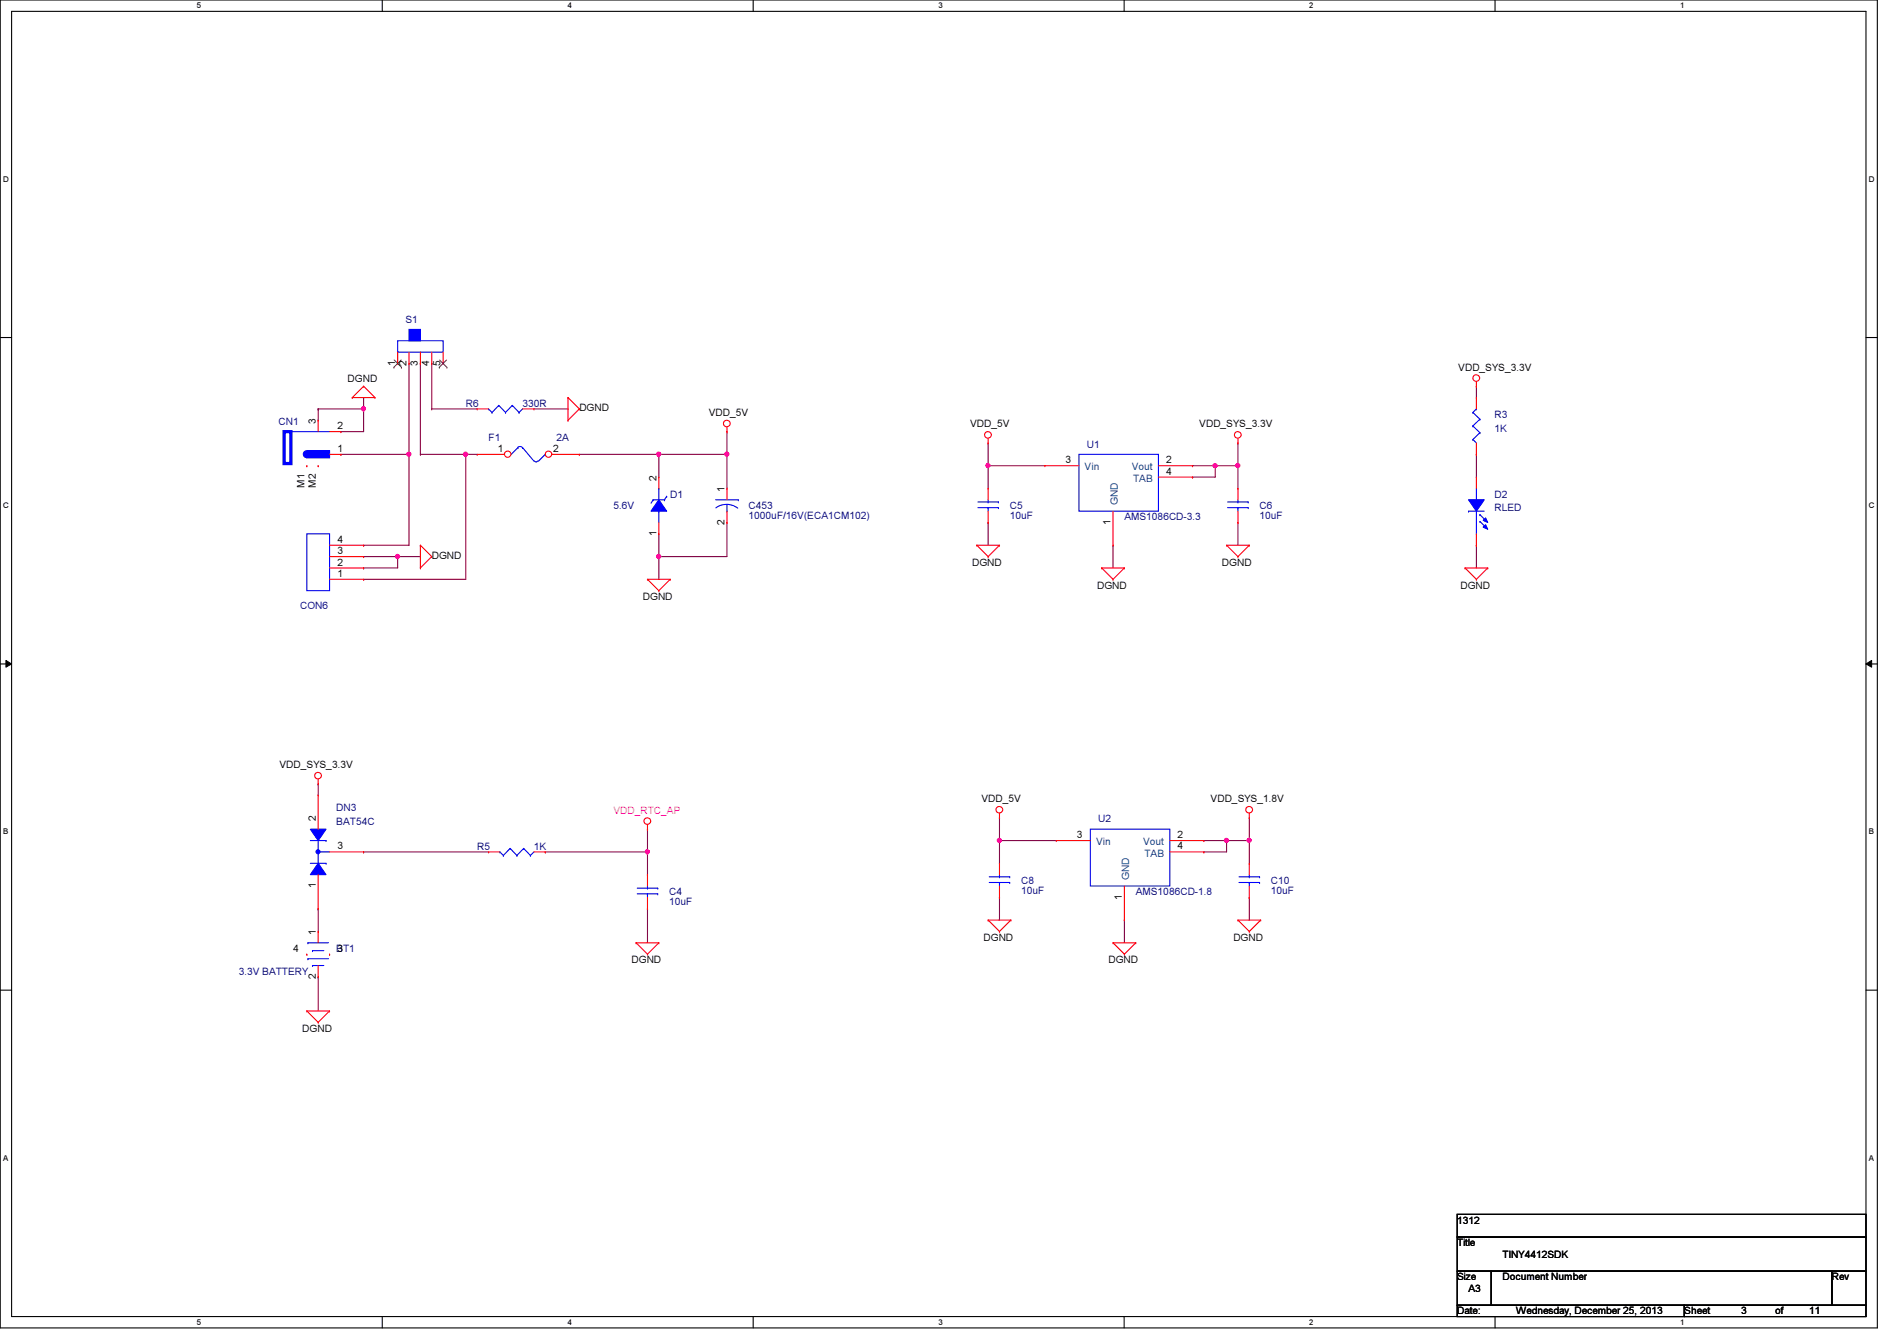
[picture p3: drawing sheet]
<svg xmlns="http://www.w3.org/2000/svg" width="297mm" height="210mm" viewBox="0 0 297 210" stroke-linecap="round" stroke-linejoin="round" font-family="sans-serif">
<path d="M0 0h294v207.9h-294zM1.8 1.8h290.4v204.3h-290.4z" fill="none" stroke="#000" stroke-width=".17"/>
<g fill="#fff">
<path d="M30.8 .2h.7v1.4h-.7z"/>
<path d="M30.8 206.2h.7v1.4h-.7z"/>
</g>
<path d="M59.9 0v1.8M59.9 206.1v1.8" fill="none" stroke="#000" stroke-width=".17"/>
<g fill="#fff">
<path d="M88.9 .2h.6v1.4h-.6z"/>
<path d="M88.9 206.2h.6v1.4h-.6z"/>
</g>
<path d="M117.9 0v1.8M117.9 206.1v1.8" fill="none" stroke="#000" stroke-width=".17"/>
<g fill="#fff">
<path d="M146.9 .2h.7v1.4h-.7z"/>
<path d="M146.9 206.2h.7v1.4h-.7z"/>
</g>
<path d="M176 0v1.8M176 206.1v1.8" fill="none" stroke="#000" stroke-width=".17"/>
<g fill="#fff">
<path d="M205 .2h.7v1.4h-.7z"/>
<path d="M205 206.2h.7v1.4h-.7z"/>
</g>
<path d="M234.1 0v1.8M234.1 206.1v1.8" fill="none" stroke="#000" stroke-width=".17"/>
<g fill="#fff">
<path d="M263.1 .2h.7v1.4h-.7z"/>
<path d="M263.1 206.2h.7v1.4h-.7z"/>
<path d="M.5 27.3h.9v1.4h-.9z"/>
<path d="M292.6 27.3h.9v1.4h-.9z"/>
<path d="M.5 78.4h.9v1.4h-.9z"/>
<path d="M292.6 78.4h.9v1.4h-.9z"/>
</g>
<path d="M0 52.8h1.8M292.2 52.8h1.8" fill="none" stroke="#000" stroke-width=".17"/>
<g fill="#fff">
<path d="M.5 129.5h.8v1.4h-.8z"/>
<path d="M292.6 129.5h.9v1.4h-.9z"/>
</g>
<path d="M0 103.9h1.8M292.2 103.9h1.8" fill="none" stroke="#000" stroke-width=".17"/>
<path d="M.9 103.4l.9 .5-.9 .5zM292.2 103.9l.9-.5v1z" fill="#000"/>
<path d="M.9 103.4l.9 .5-.9 .5zM292.2 103.9l.9-.5v1z" fill="none" stroke="#000" stroke-width=".16"/>
<g fill="#fff">
<path d="M.5 180.5h.8v1.4h-.8z"/>
<path d="M292.6 180.5h.9v1.4h-.9z"/>
</g>
<path d="M0 155h1.8M292.2 155h1.8" fill="none" stroke="#000" stroke-width=".17"/>
<path d="M193.8 72.9h.1M193.8 72.9v3.6M49.8 122.7h.1M49.8 122.7v1.8M56.9 133.3h.1M56.9 133.3h19.6M49.8 142.2h.1M49.8 142.2v3.6" fill="none" stroke="#800040" stroke-width=".17"/>
<circle cx="193.8" cy="72.9" r=".32" fill="#f0f"/>
<circle cx="193.8" cy="72.9" r=".32" fill="none" stroke="#f0f" stroke-width=".17"/>
<path d="M53.4 67.6h.1M56.9 64h.1M56.9 64v3.6h-3.5M195.6 128h.1M195.6 128v3.6" fill="none" stroke="#800040" stroke-width=".17"/>
<circle cx="56.9" cy="64" r=".32" fill="#f0f"/>
<circle cx="56.9" cy="64" r=".32" fill="none" stroke="#f0f" stroke-width=".17"/>
<path d="M49.8 64h.1M49.8 64v1.8M53.4 71.1h.1M53.4 71.1h10.6M56.9 62.2h.1M56.9 62.2v1.8h-7.1M72.9 71.1h.1M72.9 71.1h1.8" fill="none" stroke="#800040" stroke-width=".17"/>
<circle cx="64" cy="71.1" r=".32" fill="#f0f"/>
<circle cx="64" cy="71.1" r=".32" fill="none" stroke="#f0f" stroke-width=".17"/>
<path d="M64 56.9h.1M64 56.9v14.2M65.8 56.9h.1M65.8 56.9v14.2M103.2 71.1h.1M103.2 71.1h10.6M103.2 87.1h.1M103.2 87.1v3.6" fill="none" stroke="#800040" stroke-width=".17"/>
<circle cx="113.8" cy="71.1" r=".32" fill="#f0f"/>
<circle cx="113.8" cy="71.1" r=".32" fill="none" stroke="#f0f" stroke-width=".17"/>
<circle cx="103.1" cy="71.1" r=".32" fill="#f0f"/>
<circle cx="103.1" cy="71.1" r=".32" fill="none" stroke="#f0f" stroke-width=".17"/>
<path d="M103.2 71.1h.1M103.2 71.1v3.6M113.8 71.1h.1M113.8 71.1v5.4M103.2 87.1h.1M113.8 81.8h.1M113.8 81.8v5.3h-10.6" fill="none" stroke="#800040" stroke-width=".17"/>
<circle cx="103.1" cy="87.1" r=".32" fill="#f0f"/>
<circle cx="103.1" cy="87.1" r=".32" fill="none" stroke="#f0f" stroke-width=".17"/>
<g fill="none" stroke="#800040" stroke-width=".17">
<path d="M64 71.1h.1M64 71.1v14.2h-7.1M65.8 71.1h.1M65.8 71.1h7.1M72.9 71.1h.1M72.9 71.1v19.6M90.7 71.1h.1M90.7 71.1h12.5M113.8 67.6h.1M113.8 67.6v3.5M56.9 85.3h.1M103.2 83.6h.1"/>
<path d="M103.2 83.6v3.5"/>
</g>
<circle cx="72.9" cy="71.1" r=".32" fill="#f0f"/>
<circle cx="72.9" cy="71.1" r=".32" fill="none" stroke="#f0f" stroke-width=".17"/>
<path d="M56.9 90.7h.1M56.9 87.1h.1M56.9 90.7h16M56.9 87.1h5.4M62.3 87.1h.1M62.3 87.1v1.8" fill="none" stroke="#800040" stroke-width=".17"/>
<circle cx="62.2" cy="87.1" r=".32" fill="#f0f"/>
<circle cx="62.2" cy="87.1" r=".32" fill="none" stroke="#f0f" stroke-width=".17"/>
<path d="M56.9 88.9h.1M56.9 88.9h5.4M62.3 87.1h.1M62.3 87.1h3.5M85.4 133.3h.1M85.4 133.3h16M101.4 133.3h.1M101.4 133.3v3.6M49.8 152.9h.1M49.8 152.9v5.3" fill="none" stroke="#800040" stroke-width=".17"/>
<circle cx="101.4" cy="133.3" r=".32" fill="#f0f"/>
<circle cx="101.4" cy="133.3" r=".32" fill="none" stroke="#f0f" stroke-width=".17"/>
<g fill="none" stroke="#800040" stroke-width=".17">
<path d="M154.7 72.9h.1M154.7 69.3h.1M154.7 72.9h8.9M154.7 69.3v3.6M231.2 71.1h.1M231.2 60.5h.1M231.2 60.5v1.7M231.2 71.1v3.6M174.3 85.3h.1M174.3 85.3v3.6M231.2 85.3h.1M231.2 85.3v3.6"/>
<path d="M101.4 129.8h.1M101.4 129.8v3.5M101.4 142.2h.1M101.4 142.2v5.4"/>
</g>
<circle cx="154.7" cy="72.9" r=".32" fill="#f0f"/>
<circle cx="154.7" cy="72.9" r=".32" fill="none" stroke="#f0f" stroke-width=".17"/>
<path d="M190.3 72.9h.1M190.3 72.9v1.8" fill="none" stroke="#800040" stroke-width=".17"/>
<circle cx="190.3" cy="72.9" r=".32" fill="#f0f"/>
<circle cx="190.3" cy="72.9" r=".32" fill="none" stroke="#f0f" stroke-width=".17"/>
<g fill="none" stroke="#800040" stroke-width=".17">
<path d="M154.7 72.9h.1M154.7 72.9v3.6M186.7 74.7h.1M186.7 72.9h.1M186.7 74.7h3.6M186.7 72.9h7.1M190.3 72.9h.1M154.7 81.8h.1M154.7 81.8v3.5M193.8 81.8h.1M193.8 81.8v3.5M156.5 131.6h.1"/>
<path d="M156.5 128h.1M156.5 131.6h8.9M156.5 128v3.6M176.1 144h.1M176.1 144v3.6"/>
</g>
<circle cx="156.5" cy="131.5" r=".32" fill="#f0f"/>
<circle cx="156.5" cy="131.5" r=".32" fill="none" stroke="#f0f" stroke-width=".17"/>
<path d="M156.5 131.6h.1M156.5 131.6v3.5M188.5 133.3h.1M188.5 131.6h.1M188.5 133.3h3.6M188.5 131.6h7.1M192.1 131.6h.1M195.6 131.6h.1M195.6 131.6v3.5" fill="none" stroke="#800040" stroke-width=".17"/>
<circle cx="195.6" cy="131.5" r=".32" fill="#f0f"/>
<circle cx="195.6" cy="131.5" r=".32" fill="none" stroke="#f0f" stroke-width=".17"/>
<path d="M192.1 131.6h.1M192.1 131.6v1.7" fill="none" stroke="#800040" stroke-width=".17"/>
<circle cx="192" cy="131.5" r=".32" fill="#f0f"/>
<circle cx="192" cy="131.5" r=".32" fill="none" stroke="#f0f" stroke-width=".17"/>
<path d="M67.6 56.9h.1M67.6 56.9v7.1M67.6 64h.1M67.6 64h7.1M83.6 64h5.3M88.9 64h.1M193.8 69.3h.1M193.8 69.3v3.6M156.5 140.5h.1M156.5 140.5v3.5M195.6 140.5h.1M195.6 140.5v3.5" fill="none" stroke="#800040" stroke-width=".17"/>
<g fill="none" stroke="#f00" stroke-width=".17">
<path d="M231.2 59.7v.8M55.2 62.2h.1M55.2 62.2h3.5M56.9 60.5h.1M56.9 60.5l-1.7 1.7M56.9 60.5l1.8 1.7M58.7 62.2h.1M88.9 62.2h.1M88.9 65.8h.1M88.9 62.2v3.6M88.9 62.2l1.8 1.8M90.7 64h.1"/>
<path d="M90.7 64l-1.8 1.8M113.8 67.6h.1M113.8 66.8v.8M154.7 69.3h.1M154.7 68.6v.7M193.8 69.3h.1M193.8 68.6v.7M231.2 60.5h.1M65.8 85.3h.1M65.8 88.9h.1M65.8 85.3v3.6M65.8 85.3l1.8 1.8"/>
<path d="M67.6 87.1h.1M67.6 87.1l-1.8 1.8M101.4 90.7h.1M101.4 90.7h3.5M101.4 90.7l1.8 1.8M103.2 92.5h.1M104.9 90.7h.1M104.9 90.7l-1.7 1.8M152.9 85.3h.1M152.9 85.3h3.6M152.9 85.3l1.8 1.8M154.7 87.1h.1"/>
<path d="M156.5 85.3h.1M156.5 85.3l-1.8 1.8M172.5 88.9h.1M172.5 88.9h3.6M172.5 88.9l1.8 1.8M174.3 90.7h.1M176.1 88.9h.1M176.1 88.9l-1.8 1.8M192.1 85.3h.1M192.1 85.3h3.5M192.1 85.3l1.7 1.8M193.8 87.1h.1"/>
<path d="M195.6 85.3h.1M195.6 85.3l-1.8 1.8M229.4 88.9h.1M229.4 88.9h3.6M229.4 88.9l1.8 1.8M231.2 90.7h.1M233 88.9h.1M233 88.9l-1.8 1.8M49.8 122.7h.1M49.8 122v.7M101.4 129.8h.1M101.4 136.9h.1"/>
<path d="M101.4 129.1v.7M101.4 136.9v1.8M156.5 128h.1M156.5 127.3v.7M195.6 128h.1M195.6 127.3v.7M48 158.2h.1M48 158.2h3.6M48 158.2l1.8 1.8M51.6 158.2h.1M51.6 158.2l-1.8 1.8M99.6 147.6h.1"/>
<path d="M99.6 147.6h3.6M99.6 147.6l1.8 1.8M101.4 149.4h.1M101.4 142.2h.1M101.4 140.5v1.7M103.2 147.6h.1M103.2 147.6l-1.8 1.8M154.7 144h.1M154.7 144h3.6M154.7 144l1.8 1.8M156.5 145.8h.1M158.3 144h.1"/>
<path d="M158.3 144l-1.8 1.8M174.3 147.6h.1M174.3 147.6h3.5M174.3 147.6l1.8 1.8M176.1 149.4h.1M177.8 147.6h.1M177.8 147.6l-1.7 1.8M193.8 144h.1M193.8 144h3.6M193.8 144l1.8 1.8M195.6 145.8h.1M197.4 144h.1"/>
<path d="M197.4 144l-1.8 1.8M49.8 160h.1"/>
<circle cx="231.2" cy="59.2" r=".52"/>
<circle cx="113.8" cy="66.3" r=".52"/>
<circle cx="154.7" cy="68.1" r=".52"/>
<circle cx="193.8" cy="68.1" r=".52"/>
<circle cx="49.8" cy="121.4" r=".52"/>
<circle cx="101.4" cy="128.5" r=".52"/>
<circle cx="156.5" cy="126.7" r=".52"/>
<circle cx="195.6" cy="126.7" r=".52"/>
</g>
<path d="M228.2 190.1h64v3.5h-64zM228.2 193.6h64v5.4h-64zM228.2 199h5.3v5.3h-5.3zM233.5 199h53.3v5.3h-53.3zM286.8 199h5.4v5.3h-5.4zM228.2 204.3h35.5v1.8h-35.5zM263.7 204.3h28.5v1.8h-28.5z" fill="none" stroke="#000" stroke-width=".17"/>
<path d="M62.3 53.3h7.1v1.8h-7.1zM99.8 139.9h3.2M99.8 139h3.2M101.4 139h.1M101.4 139.9h.1M101.4 138.7v.3M101.4 139.9v.6M103 139.9h.1M103 139h.1" fill="none" stroke="#00f" stroke-width=".17"/>
<path d="M64 51.6h1.8v1.7h-1.8z" fill-rule="evenodd" fill="#00f"/>
<g fill="none" stroke="#00f" stroke-width=".17">
<path d="M64 51.6h1.8v1.7h-1.8zM76.5 64h.1M76.5 64l.5 .6M77 64.6h.1M78.1 63.5h.1M78.1 63.5l1.1 1.1M78.1 63.5l-1.1 1.1M79.2 64.6h.1M80.2 63.5h.1M80.2 63.5l1.1 1.1M80.2 63.5l-1 1.1M81.3 64.6h.1"/>
<path d="M81.8 64l-.5 .6M168.9 71.1h12.5v8.9h-12.5zM192.2 79.5h3.2M192.2 78.6h3.2M193.8 78.6h.1M193.8 79.5h.1M193.8 78.2v.4M193.8 79.5v.5M195.4 79.5h.1M195.4 78.6h.1M230.6 68.8h.1M230.6 66.7h.1"/>
<path d="M230.6 64.6h.1M230.6 68.8l.6 .5M230.6 66.7l1.1 1M230.6 64.6l1.1 1M231.2 64h.1M231.2 64l-.6 .6M231.7 67.7h.1M231.7 65.6h.1M231.7 67.7l-1.1 1.1M231.7 65.6l-1.1 1.1M170.7 129.8h12.5v8.9h-12.5zM194 138.1h3.2"/>
<path d="M194 137.2h3.2M195.6 137.2h.1M195.6 138.1h.1M195.6 136.9v.3M195.6 138.1v.6M197.2 138.1h.1M197.2 137.2h.1"/>
</g>
<g fill="none" stroke="#f00" stroke-width=".17">
<path d="M62.3 56.9h.1M62.3 55.1v1.8M64 56.9h.1M64 55.1v1.8M65.8 56.9h.1M65.8 55.1v1.8M67.6 56.9h.1M67.6 55.1v1.8M69.4 56.9h.1M69.4 55.1v1.8M74.7 64h.1M74.7 64h1.8"/>
<path d="M81.8 64h1.8M83.6 64h.1M163.6 72.9h.1M163.6 72.9h5.3M181.4 72.9h5.3M181.4 74.7h5.3M186.7 72.9h.1M186.7 74.7h.1M193.8 76.5h.1M193.8 76.5v1.7M231.2 71.1h.1M231.2 62.2h.1"/>
<path d="M231.2 62.2v1.8M231.2 69.3v1.8M174.3 85.3h.1M174.3 80v5.3M193.8 81.8h.1M193.8 80v1.8M165.4 131.6h.1M165.4 131.6h5.3M176.1 138.7v5.3M183.2 131.6h5.3M183.2 133.3h5.3M188.5 131.6h.1"/>
<path d="M188.5 133.3h.1M195.6 135.1h.1M195.6 135.1v1.8M195.6 138.7v1.8M176.1 144h.1M195.6 140.5h.1"/>
</g>
<path d="M61.7 57.5h.1M61.7 56.3l1.2 1.2M62.8 56.3l-1.1 1.2M62.9 57.5h.1M68.8 57.5h.1M68.8 56.3l1.2 1.2M69.9 56.3l-1.1 1.2M70 57.5h.1" fill="none" stroke="#804000" stroke-width=".16"/>
<path d="M48 70.6h3.6v1.1h-3.6z" fill-rule="evenodd" fill="#00f"/>
<path d="M48 70.6h3.6v1.1h-3.6z" fill="none" stroke="#00f" stroke-width=".17"/>
<circle cx="48" cy="71.1" r=".54" fill="#00f"/>
<g fill="none" stroke="#00f" stroke-width=".17">
<path d="M45.5 67.6h.1M45.5 67.6h6.1M102.3 78.2h.1M102.3 78.2l-.4 .6M102.3 78.2h1.8M103.2 76.5h.1M103.2 76.5v1.7M104.1 78.2h.1M104.4 77.7h.1M104.4 77.7l-.3 .5M103.2 80h.1M103.2 80v1.8"/>
<path d="M48.2 147.6h.1M48.2 150.1h.1M48.2 147.6h3.2M48.2 150.1h3.2M48.9 151.1h.1M48.9 148.8h.1M48.9 151.1h1.8M48.9 148.8h1.8"/>
<circle cx="48" cy="71.1" r=".54"/>
</g>
<path d="M44.5 67.6h1v5h-1z" fill="none" stroke="#00f" stroke-width=".51"/>
<g fill="none" stroke="#f00" stroke-width=".17">
<path d="M48 72.9h.1M49.8 65.8h.1M49.8 72.9h.1M49.8 65.8v1.8M51.6 71.1h1.8M51.6 67.6h1.8M53.4 71.1h.1M53.4 67.6h.1M48 149.4h.1M49.8 145.8h.1M49.8 152.9h.1M49.8 145.8v1.8"/>
<path d="M49.8 151.1v1.8M51.6 149.4h.1"/>
</g>
<path d="M103.2 78.2l1.2 1.8h-2.5z" fill-rule="evenodd" fill="#00f"/>
<path d="M81.1 70l.4-.1 .3 .2M81.1 70.1h.1M81.1 70.1l-1.1 1M81.8 70.1h.1M81.8 70.1l1.8 2.1M83.6 72.1a.34 .34 0 0 0 .6 0M85.4 71.1h.1M85.4 71.1l-1.1 1.1M103.2 78.2l1.2 1.8h-2.5z" fill="none" stroke="#00f" stroke-width=".17"/>
<path d="M103.2 74.7h.1M103.2 74.7v1.8M103.2 83.6h.1M103.2 81.8v1.8" fill="none" stroke="#f00" stroke-width=".17"/>
<circle cx="79.5" cy="71.1" r=".5" fill="#fff"/>
<g fill="none" stroke="#f00" stroke-width=".17">
<path d="M74.7 71.1h.1M74.7 71.1h4.3"/>
<circle cx="79.5" cy="71.1" r=".5"/>
</g>
<circle cx="85.9" cy="71.1" r=".5" fill="#fff"/>
<g fill="none" stroke="#f00" stroke-width=".17">
<path d="M86.4 71.1h4.3M90.7 71.1h.1M113.8 76.5h.1M113.8 76.5v1.7M154.7 76.5h.1M154.7 76.5v1.7M51.6 90.7h5.3M51.6 88.9h5.3M51.6 87.1h5.3M51.6 85.3h5.3M56.9 90.7h.1M56.9 88.9h.1"/>
<path d="M56.9 87.1h.1M56.9 85.3h.1M113.8 81.8h.1M113.8 80v1.8M154.7 81.8h.1M154.7 80v1.8M76.5 133.3h.1M76.5 133.3h1.8M83.6 133.3h1.8M85.4 133.3h.1M156.5 135.1h.1M156.5 135.1v1.8"/>
<path d="M156.5 138.7v1.8M156.5 140.5h.1"/>
<circle cx="85.9" cy="71.1" r=".5"/>
</g>
<g fill="none" stroke="#00f" stroke-width=".17">
<path d="M112.1 78.2h3.5M113.8 79l.7 .1 1 .4M113.8 79l-1.1 .1-.6 .4M113.8 79v1M115.6 78.2h.1M153.1 79.5h3.2M153.1 78.6h3.2M154.7 78.6h.1M154.7 79.5h.1M154.7 78.2v.4M154.7 79.5v.5M156.3 79.5h.1"/>
<path d="M156.3 78.6h.1M231.2 78.2h.1M231.2 76.5v1.7M48 83.6h3.6v8.9h-3.6zM113.8 80h.1M230 80h.1M230 80h2.4M231.2 83.6h.1M231.2 80v3.6M78.3 133.3h.1M78.3 133.3l.5 .6M78.8 133.9h.1"/>
<path d="M79.9 132.8h.1M79.9 132.8l1 1.1M79.9 132.8l-1.1 1.1M80.9 133.9h.1M82 132.8h.1M82 132.8l1.1 1.1M82 132.8l-1.1 1.1M83.1 133.9h.1M83.6 133.3l-.5 .6M154.9 138.1h3.2M154.9 137.2h3.2M156.5 137.2h.1"/>
<path d="M156.5 138.1h.1M156.5 136.9v.3M156.5 138.1v.6M158.1 138.1h.1M158.1 137.2h.1"/>
</g>
<path d="M230 78.2h2.4l-1.2 1.8z" fill-rule="evenodd" fill="#00f"/>
<path d="M230 78.2h2.4l-1.2 1.8z" fill="none" stroke="#00f" stroke-width=".17"/>
<path d="M232.2 82.5l.4-.4 .4 .7z" fill-rule="evenodd" fill="#00f"/>
<path d="M232.2 82.5l.4-.4 .4 .7z" fill="none" stroke="#00f" stroke-width=".17"/>
<path d="M232.6 81.1l.4 .7-.8-.4z" fill-rule="evenodd" fill="#00f"/>
<path d="M231.7 80.6h.1M231.7 81.6h.1M231.7 80.6l1.1 1M231.7 81.6l1.1 1.1M232.6 81.1l.4 .7-.8-.4z" fill="none" stroke="#00f" stroke-width=".17"/>
<path d="M231.2 74.7h.1M231.2 74.7v1.8M231.2 85.3h.1M231.2 83.6v1.7" fill="none" stroke="#f00" stroke-width=".17"/>
<path d="M49.8 135.1l1.3 1.8h-2.5z" fill-rule="evenodd" fill="#00f"/>
<path d="M48.6 135.1h2.5M49.8 135.1l1.3 1.8h-2.5zM49.8 133.3h.1M49.8 135.1h.1M49.8 133.3h1.8M49.8 131.6v3.5M51.1 135.1h.1" fill="none" stroke="#00f" stroke-width=".17"/>
<path d="M48.6 129.8h2.5l-1.3 1.8z" fill-rule="evenodd" fill="#00f"/>
<path d="M48.6 129.8h2.5l-1.3 1.8zM48.6 131.6h2.5M51.1 131.6h.1" fill="none" stroke="#00f" stroke-width=".17"/>
<circle cx="49.8" cy="133.3" r=".32" fill="#00f"/>
<circle cx="49.8" cy="133.3" r=".32" fill="none" stroke="#00f" stroke-width=".17"/>
<path d="M49.8 124.5h.1M49.8 124.5v5.3M49.8 136.9v5.3M51.6 133.3h5.3M56.9 133.3h.1M49.8 142.2h.1" fill="none" stroke="#f00" stroke-width=".17"/>
<circle cx="193.8" cy="72.9" r=".32" fill="#f0f"/>
<circle cx="193.8" cy="72.9" r=".32" fill="none" stroke="#f0f" stroke-width=".17"/>
<circle cx="56.9" cy="64" r=".32" fill="#f0f"/>
<circle cx="56.9" cy="64" r=".32" fill="none" stroke="#f0f" stroke-width=".17"/>
<circle cx="64" cy="71.1" r=".32" fill="#f0f"/>
<circle cx="64" cy="71.1" r=".32" fill="none" stroke="#f0f" stroke-width=".17"/>
<circle cx="113.8" cy="71.1" r=".32" fill="#f0f"/>
<circle cx="113.8" cy="71.1" r=".32" fill="none" stroke="#f0f" stroke-width=".17"/>
<circle cx="103.1" cy="71.1" r=".32" fill="#f0f"/>
<circle cx="103.1" cy="71.1" r=".32" fill="none" stroke="#f0f" stroke-width=".17"/>
<circle cx="103.1" cy="87.1" r=".32" fill="#f0f"/>
<circle cx="103.1" cy="87.1" r=".32" fill="none" stroke="#f0f" stroke-width=".17"/>
<circle cx="72.9" cy="71.1" r=".32" fill="#f0f"/>
<circle cx="72.9" cy="71.1" r=".32" fill="none" stroke="#f0f" stroke-width=".17"/>
<circle cx="62.2" cy="87.1" r=".32" fill="#f0f"/>
<circle cx="62.2" cy="87.1" r=".32" fill="none" stroke="#f0f" stroke-width=".17"/>
<circle cx="101.4" cy="133.3" r=".32" fill="#f0f"/>
<circle cx="101.4" cy="133.3" r=".32" fill="none" stroke="#f0f" stroke-width=".17"/>
<circle cx="154.7" cy="72.9" r=".32" fill="#f0f"/>
<circle cx="154.7" cy="72.9" r=".32" fill="none" stroke="#f0f" stroke-width=".17"/>
<circle cx="190.3" cy="72.9" r=".32" fill="#f0f"/>
<circle cx="190.3" cy="72.9" r=".32" fill="none" stroke="#f0f" stroke-width=".17"/>
<circle cx="156.5" cy="131.5" r=".32" fill="#f0f"/>
<circle cx="156.5" cy="131.5" r=".32" fill="none" stroke="#f0f" stroke-width=".17"/>
<circle cx="195.6" cy="131.5" r=".32" fill="#f0f"/>
<circle cx="195.6" cy="131.5" r=".32" fill="none" stroke="#f0f" stroke-width=".17"/>
<circle cx="192" cy="131.5" r=".32" fill="#f0f"/>
<circle cx="192" cy="131.5" r=".32" fill="none" stroke="#f0f" stroke-width=".17"/>
<g font-size="1.6" fill="#000080">
<text x="63.5" y="50.5">S1</text>
<text x="72.9" y="63.7">R6</text>
<text x="81.8" y="63.7">330R</text>
<text x="234" y="65.4">R3</text>
<text x="43.6" y="66.5">CN1</text>
<text x="76.5" y="69">F1</text>
<text x="87.2" y="69">2A</text>
<text x="170.2" y="70.1">U1</text>
<text x="234" y="67.6">1K</text>
<text x="104.9" y="77.9">D1</text>
<text x="234" y="77.9">D2</text>
<text x="96.1" y="79.7">5.6V</text>
<text x="117.2" y="79.7">C453</text>
<text x="117.2" y="81.3">1000uF/16V(ECA1CM102)</text>
<text x="158.1" y="79.7">C5</text>
<text x="158.1" y="81.3">10uF</text>
<text x="176.1" y="81.4">AMS1086CD-3.3</text>
<text x="197.2" y="79.7">C6</text>
<text x="197.2" y="81.3">10uF</text>
<text x="234" y="80">RLED</text>
<text x="47" y="95.3">CON6</text>
<text x="52.7" y="127">DN3</text>
<text x="52.7" y="129.1">BAT54C</text>
<text x="172" y="128.7">U2</text>
<text x="74.7" y="133">R5</text>
<text x="83.6" y="133">1K</text>
<text x="104.8" y="140.1">C4</text>
<text x="104.8" y="141.7">10uF</text>
<text x="159.9" y="138.3">C8</text>
<text x="159.9" y="140">10uF</text>
<text x="177.8" y="140.1">AMS1086CD-1.8</text>
<text x="199" y="138.3">C10</text>
<text x="199" y="140">10uF</text>
<text x="52.7" y="149">BT1</text>
<text x="37.4" y="152.6">3.3V BATTERY</text>
</g>
<g font-size="1.6">
<text x="54.4" y="59.8">DGND</text>
<text x="61.9" y="57.2" transform="rotate(-90 61.9 57.2)">1</text>
<text x="63.7" y="57.2" transform="rotate(-90 63.7 57.2)">2</text>
<text x="65.4" y="57.2" transform="rotate(-90 65.4 57.2)">3</text>
<text x="67.2" y="57.2" transform="rotate(-90 67.2 57.2)">4</text>
<text x="69" y="57.2" transform="rotate(-90 69 57.2)">5</text>
<text x="228.3" y="58">VDD_SYS_3.3V</text>
<text x="90.7" y="64.4">DGND</text>
<text x="111" y="65.1">VDD_5V</text>
<text x="49.4" y="66.3" transform="rotate(-90 49.4 66.3)">3</text>
<text x="52.8" y="70.7">1</text>
<text x="52.8" y="67.2">2</text>
<text x="77.9" y="70.7">1</text>
<text x="86.6" y="70.7">2</text>
<text x="151.9" y="66.9">VDD_5V</text>
<text x="187.8" y="66.9">VDD_SYS_3.3V</text>
<text x="47.7" y="76.4" transform="rotate(-90 47.7 76.4)">M1</text>
<text x="49.4" y="76.4" transform="rotate(-90 49.4 76.4)">M2</text>
<text x="102.8" y="75.2" transform="rotate(-90 102.8 75.2)">2</text>
<text x="113.5" y="77" transform="rotate(-90 113.5 77)">1</text>
<text x="166.8" y="72.5">3</text>
<text x="182.6" y="72.5">2</text>
<text x="182.6" y="74.3">4</text>
<text x="102.8" y="83.9" transform="rotate(-90 102.8 83.9)">1</text>
<text x="113.5" y="82.1" transform="rotate(-90 113.5 82.1)">2</text>
<text x="173.9" y="82.1" transform="rotate(-90 173.9 82.1)">1</text>
<text x="52.8" y="88.5">2</text>
<text x="52.8" y="86.7">3</text>
<text x="52.8" y="85">4</text>
<text x="67.6" y="87.5">DGND</text>
<text x="152.2" y="88.6">DGND</text>
<text x="191.3" y="88.6">DGND</text>
<text x="52.8" y="90.3">1</text>
<text x="100.7" y="93.9">DGND</text>
<text x="171.8" y="92.1">DGND</text>
<text x="228.7" y="92.1">DGND</text>
<text x="43.8" y="120.2">VDD_SYS_3.3V</text>
<text x="153.7" y="125.6">VDD_5V</text>
<text x="189.6" y="125.6">VDD_SYS_1.8V</text>
<text x="49.4" y="128.6" transform="rotate(-90 49.4 128.6)">2</text>
<text x="168.6" y="131.2">3</text>
<text x="184.4" y="131.2">2</text>
<text x="52.8" y="133">3</text>
<text x="184.4" y="133">4</text>
<text x="49.4" y="139" transform="rotate(-90 49.4 139)">1</text>
<text x="175.7" y="140.8" transform="rotate(-90 175.7 140.8)">1</text>
<text x="45.9" y="149">4</text>
<text x="49.4" y="146.3" transform="rotate(-90 49.4 146.3)">1</text>
<text x="52.8" y="149">3</text>
<text x="154" y="147.2">DGND</text>
<text x="193.1" y="147.2">DGND</text>
<text x="49.4" y="153.2" transform="rotate(-90 49.4 153.2)">2</text>
<text x="98.9" y="150.8">DGND</text>
<text x="173.6" y="150.8">DGND</text>
<text x="47.3" y="161.5">DGND</text>
<text x="228.2" y="191.5">1312</text>
<text x="228.2" y="195.1">Title</text>
<text x="235.3" y="196.8">TINY4412SDK</text>
<text x="228.2" y="200.4">Size</text>
<text x="230" y="202.2">A3</text>
<text x="235.3" y="200.4">Document Number</text>
<text x="286.8" y="200.4">Rev</text>
<text x="228.2" y="205.7">Date:</text>
<text x="237.4" y="205.7">Wednesday, December 25, 2013</text>
<text x="263.7" y="205.7">Sheet</text>
<text x="272.6" y="205.7">3</text>
<text x="278" y="205.7">of</text>
<text x="283.3" y="205.7">11</text>
</g>
<g font-size="1.6" fill="#004080">
<text x="169.8" y="73.6">Vin</text>
<text x="177.2" y="73.6">Vout</text>
<text x="177.4" y="75.4">TAB</text>
<text x="175" y="79.1" transform="rotate(-90 175 79.1)">GND</text>
<text x="171.6" y="132.3">Vin</text>
<text x="176.8" y="137.8" transform="rotate(-90 176.8 137.8)">GND</text>
<text x="179" y="132.3">Vout</text>
<text x="179.2" y="134.1">TAB</text>
</g>
<text font-size="1.6" fill="#f0f" x="96.1" y="127.3">VDD_RTC_AP</text>
<g font-size="1.3">
<text x="30.8" y="1.3">5</text>
<text x="88.9" y="1.3">4</text>
<text x="146.9" y="1.3">3</text>
<text x="205" y="1.3">2</text>
<text x="263.1" y="1.3">1</text>
<text x=".5" y="28.4">D</text>
<text x="292.6" y="28.4">D</text>
<text x=".5" y="79.5">C</text>
<text x="292.6" y="79.5">C</text>
<text x=".5" y="130.6">B</text>
<text x="292.6" y="130.6">B</text>
<text x=".5" y="181.7">A</text>
<text x="292.6" y="181.7">A</text>
<text x="30.8" y="207.4">5</text>
<text x="88.9" y="207.4">4</text>
<text x="146.9" y="207.4">3</text>
<text x="205" y="207.4">2</text>
<text x="263.1" y="207.4">1</text>
</g>
</svg>
